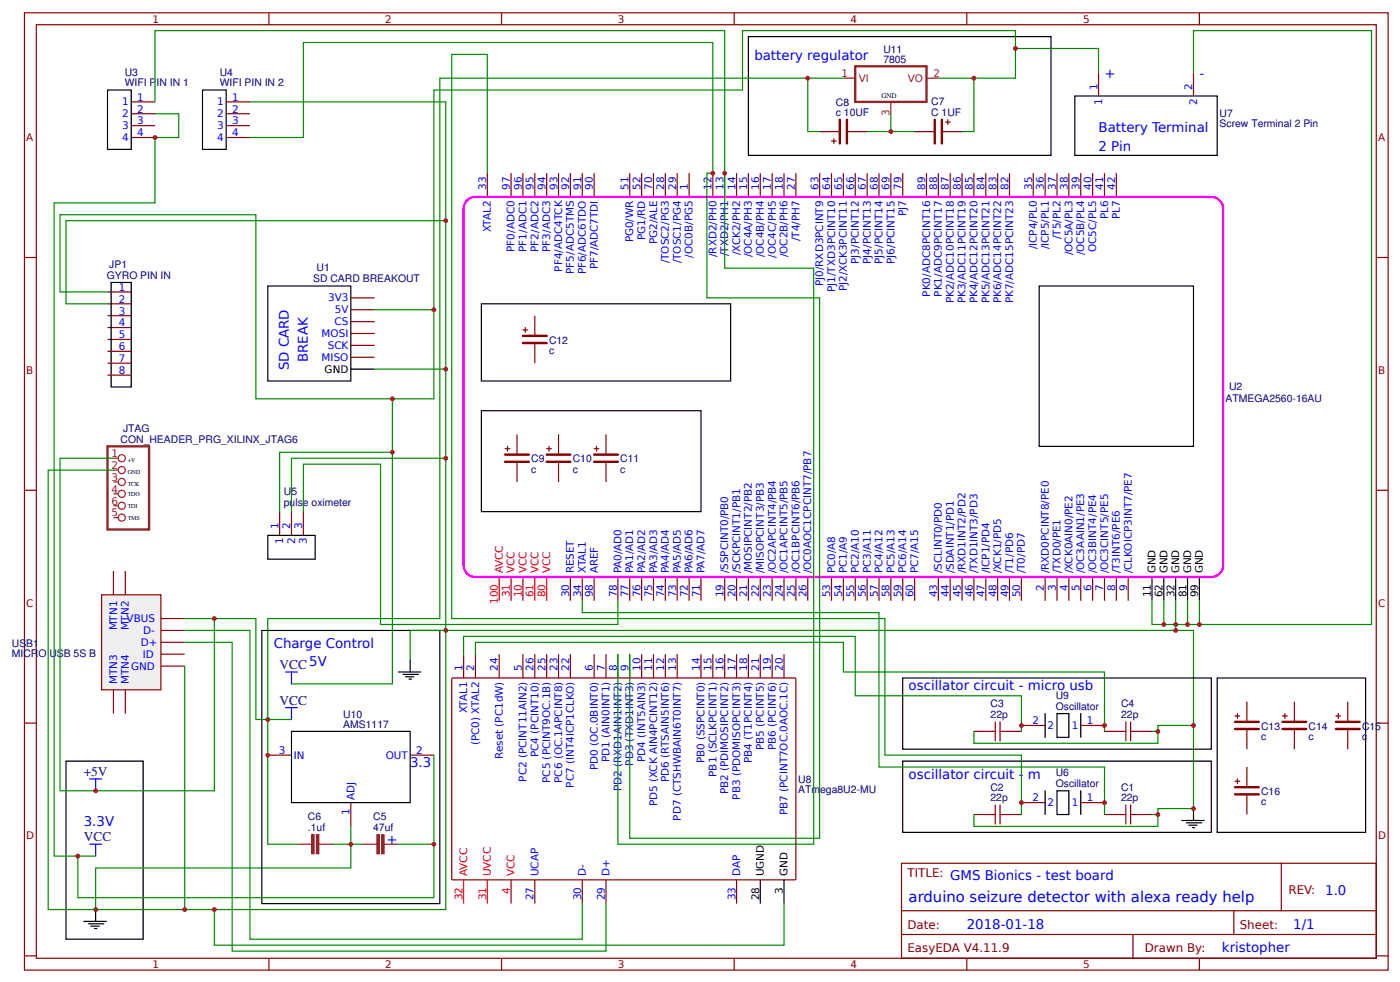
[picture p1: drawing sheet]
<svg xmlns="http://www.w3.org/2000/svg" width="315mm" height="221mm" viewBox="0 0 315 221" stroke-linecap="round" stroke-linejoin="round" font-family="sans-serif">
<g fill="none" stroke="#800" stroke-width=".27">
<path d="M5.5 2.9h306.4v214.9h-306.4zM8.2 5.5h301.1v209.7h-301.1zM60.4 2.9v2.6M112.7 2.9v2.6M165 2.9v2.6M217.3 2.9v2.6M269.5 2.9v2.6M29.5 22.9h5.3M29.5 25.6h5.3M29.5 28.2h5.3M29.5 30.9h5.3M50.8 22.9h5.4"/>
<path d="M50.8 25.6h5.4M50.8 28.2h5.4M50.8 30.9h5.4M109.5 38.9v5.3M114.8 38.9v5.3M117.5 38.9v5.3M120.2 38.9v5.3M122.8 38.9v5.3M125.5 38.9v5.3M128.2 38.9v5.3M130.8 38.9v5.3M133.5 38.9v5.3"/>
<path d="M141.5 38.9v5.3M144.2 38.9v5.3M146.8 38.9v5.3M149.5 38.9v5.3M152.2 38.9v5.3M154.8 38.9v5.3M160.2 38.9v5.3M162.8 38.9v5.3M165.5 38.9v5.3M168.2 38.9v5.3M170.8 38.9v5.3M173.5 38.9v5.3"/>
<path d="M176.2 38.9v5.3M178.8 38.9v5.3M184.2 38.9v5.3M186.8 38.9v5.3M189.5 38.9v5.3M192.2 38.9v5.3M194.9 38.9v5.3M197.5 38.9v5.3M200.2 38.9v5.3M202.9 38.9v5.3M208.2 38.9v5.3M210.9 38.9v5.3"/>
<path d="M213.5 38.9v5.3M216.2 38.9v5.3M218.9 38.9v5.3M221.5 38.9v5.3M224.2 38.9v5.3M226.9 38.9v5.3M232.2 38.9v5.3M234.9 38.9v5.3M237.5 38.9v5.3M240.2 38.9v5.3M242.9 38.9v5.3M245.5 38.9v5.3"/>
<path d="M248.2 38.9v5.3M250.9 38.9v5.3M5.5 57.8h2.7M309.3 57.8h2.6M24.2 65.6h5.3M24.2 68.2h5.3M24.2 70.9h5.3M24.2 73.6h5.3M24.2 76.2h5.3M24.2 78.9h5.3M78.8 66.9h5.4M78.8 69.6h5.4"/>
<path d="M78.8 72.2h5.4M78.8 74.9h5.4M78.8 77.6h5.4M24.2 81.6h5.3M24.2 84.2h5.3M78.8 80.2h5.4M5.5 110.1h2.7M62.8 114.9v5.3M65.5 114.9v5.3M68.2 114.9v5.3M309.3 110.1h2.6M128.2 129.6v5.3"/>
<path d="M130.8 129.6v5.3M133.5 129.6v5.3M138.8 129.6v5.3M141.5 129.6v5.3M144.2 129.6v5.3M146.8 129.6v5.3M149.5 129.6v5.3M152.2 129.6v5.3M154.8 129.6v5.3M157.5 129.6v5.3M162.8 129.6v5.3M165.5 129.6v5.3"/>
<path d="M168.2 129.6v5.3M170.8 129.6v5.3M173.5 129.6v5.3M176.2 129.6v5.3M178.8 129.6v5.3M181.5 129.6v5.3M186.8 129.6v5.3M189.5 129.6v5.3M192.2 129.6v5.3M194.9 129.6v5.3M197.5 129.6v5.3M200.2 129.6v5.3"/>
<path d="M202.9 129.6v5.3M205.5 129.6v5.3M210.9 129.6v5.3M213.5 129.6v5.3M216.2 129.6v5.3M218.9 129.6v5.3M221.5 129.6v5.3M224.2 129.6v5.3M226.9 129.6v5.3M229.5 129.6v5.3M234.9 129.6v5.3M237.5 129.6v5.3"/>
<path d="M240.2 129.6v5.3M242.9 129.6v5.3M245.5 129.6v5.3M248.2 129.6v5.3M250.9 129.6v5.3M253.5 129.6v5.3M5.5 162.4h2.7M309.3 162.4h2.6M202.6 193.8h106.7v21.4h-106.7zM287.9 193.8v10.7M5.5 214.6h2.7M60.4 215.2v2.6"/>
<path d="M112.7 215.2v2.6M165 215.2v2.6M202.6 204.5h106.7M202.6 209.8h106.7M217.3 215.2v2.6M254.6 209.8v5.4M269.5 215.2v2.6M277.3 204.5v5.3M309.3 214.6h2.6"/>
</g>
<g fill="none" stroke="#000" stroke-width=".27">
<path d="M24.2 20.2h5.3v13.4h-5.3zM45.5 20.2h5.3v13.4h-5.3zM25 63.4h4.5v23.5h-4.5zM60.2 64.2h18.6v21.4h-18.6zM78.8 82.9h5.4M60.2 120.2h10.6v5.4h-10.6zM258.9 129.6v5.3M261.5 129.6v5.3M264.2 129.6v5.3M266.9 129.6v5.3M269.5 129.6v5.3M14.8 170.9h17.4v40h-17.4z"/>
<path d="M18.8 206.9h5.1M19.9 207.4h3.5M20.4 208h1.9M21.2 208.5h.6M21.5 204.2v2.7"/>
</g>
<path d="M112.2 129.6v5.3M114.8 129.6v5.3M117.5 129.6v5.3M120.2 129.6v5.3M122.8 129.6v5.3" fill="none" stroke="#f00" stroke-width=".27"/>
<path d="M104.8 45.2a2.66 2.66 0 0 1 2-1h165.4a2.66 2.66 0 0 1 2.7 2.7v80a2.66 2.66 0 0 1-2.7 2.7h-165.4a2.66 2.66 0 0 1-2.6-2.7v-80v-.6z" fill="none" stroke="#f0f" stroke-width=".53"/>
<path d="M24.2 100.2h9.3v18.7h-9.3z" fill="none" stroke="#8d2323" stroke-width=".53"/>
<g fill="none" stroke="#8d2323" stroke-width=".27">
<path d="M25.5 102.9h1.1M25.5 108.2h1.1M25.5 105.6h1.1M25.5 113.6h1.1M25.5 110.9h1.1M25.5 116.2h1.1"/>
<circle cx="27.4" cy="108.2" r=".8"/>
<circle cx="27.4" cy="116.2" r=".8"/>
<circle cx="27.4" cy="102.9" r=".8"/>
<circle cx="27.4" cy="110.9" r=".8"/>
<circle cx="27.4" cy="113.6" r=".8"/>
<circle cx="27.4" cy="105.6" r=".8"/>
</g>
<path d="M20.2 174.9h2.6M21.5 174.9v2.7M20.2 189.6h2.6M21.5 189.6v2.6" fill="none" stroke="#00f" stroke-width=".27"/>
<path d="M34.8 25.6h5.4v5.3h-5.4v14.7h-22.6v146.6h9.3M56.2 22.9h44v181.3h-78.7v-9.3h57.3v-5.3" fill="none" stroke="#080" stroke-width=".27"/>
<circle cx="34.8" cy="30.9" r=".53" fill="#c00"/>
<path d="M202.9 170.9h69.3v16h-69.3zM234.9 177.6v5.3M237.5 177.6h2.7v5.3h-2.7zM242.9 177.6v5.3M265.5 184.2h5.1M266.6 184.8h3.5M267.1 185.3h1.9M267.9 185.8h.6M268.2 181.6v2.6" fill="none" stroke="#000" stroke-width=".27"/>
<path d="M221.5 182.9h2.2M223.7 180.8v4.2M224.7 182.9h2.2M224.7 180.8v4.2M250.9 182.9h2.1M253 180.8v4.2M254.1 180.8v4.2M254.1 182.9h2.1" fill="none" stroke="#a00000" stroke-width=".27"/>
<path d="M218.9 182.9h2.6M226.9 182.9h2.6M229.5 180.2h5.4M242.9 180.2h5.3M248.2 182.9h2.7M256.2 182.9h2.7" fill="none" stroke="#800" stroke-width=".27"/>
<path d="M100.2 141.6h168v40h-8v4h-41.3v-2.7M258.9 182.9h1.3" fill="none" stroke="#080" stroke-width=".27"/>
<circle cx="260.2" cy="182.9" r=".53" fill="#c00"/>
<path d="M109.5 38.9v-26.7h-8v126.7h97.4v30.7h30.6v13.3M130.8 134.9v2.7h66.7v34.6h50.7v10.7" fill="none" stroke="#080" stroke-width=".27"/>
<path d="M22.8 133.6h13.4v21.3h-13.4z" fill="#efefef" stroke="#800" stroke-width=".27"/>
<g fill="none" stroke="#800" stroke-width=".27">
<path d="M246.9 16.2v5.3M268.2 16.2v5.3M25.5 128.2v5.4M28.2 128.2v5.4M36.2 138.9h5.3M25.5 154.9v5.3M28.2 154.9v5.3M36.2 149.6h5.3M36.2 141.6h5.3M36.2 144.2h5.3M36.2 146.9h5.3M101.6 152.3h77.1l.1 .2v44.9l-.2 .2-77-.1-.1-.2v-44.8z"/>
<path d="M104.2 146.9v5.3M106.8 146.9v5.3M112.2 146.9v5.3M117.5 146.9v5.3M120.2 146.9v5.3M122.8 146.9v5.3M125.5 146.9v5.3M128.2 146.9v5.3M133.5 146.9v5.3M136.2 146.9v5.3M138.8 146.9v5.3M141.5 146.9v5.3"/>
<path d="M144.2 146.9v5.3M146.8 146.9v5.3M149.5 146.9v5.3M152.2 146.9v5.3M157.5 146.9v5.3M160.2 146.9v5.3M162.8 146.9v5.3M165.5 146.9v5.3M168.2 146.9v5.3M170.8 146.9v5.3M173.5 146.9v5.3M176.2 146.9v5.3"/>
<path d="M120.2 197.6v5.3M130.8 197.6v5.3M136.2 197.6v5.3M165.5 197.6v5.3"/>
</g>
<path d="M241.5 21.5h32v13.4h-32zM58.8 141.6h40v61.3h-40zM170.8 197.6v5.3M176.2 197.6v5.3" fill="none" stroke="#000" stroke-width=".27"/>
<path d="M104.2 197.6v5.3M109.5 197.6v5.3M114.8 197.6v5.3" fill="none" stroke="#f00" stroke-width=".27"/>
<path d="M34.8 22.9v-16h128v53.3h20v129.4h-44v-42.7M56.2 30.9h12v-21.4h92v29.4h-1.4v28h25.4v121.3h-42.7v-41.3M41.5 141.6h14.7v69.3h74.6v-8M41.5 144.2h10.7v69.4h84v-10.7M41.5 149.6v54.6" fill="none" stroke="#080" stroke-width=".27"/>
<circle cx="41.5" cy="204.2" r=".53" fill="#c00"/>
<path d="M176.2 202.9v9.3h-128v-8" fill="none" stroke="#080" stroke-width=".27"/>
<circle cx="48.2" cy="204.2" r=".53" fill="#c00"/>
<path d="M84.2 82.9h16" fill="none" stroke="#080" stroke-width=".27"/>
<circle cx="100.2" cy="82.9" r=".53" fill="#c00"/>
<path d="M258.9 134.9v5.3h2.6v-5.3M264.2 134.9v5.3h-2.7" fill="none" stroke="#080" stroke-width=".27"/>
<circle cx="261.5" cy="140.2" r=".53" fill="#c00"/>
<path d="M266.9 134.9v5.3h-2.7" fill="none" stroke="#080" stroke-width=".27"/>
<circle cx="264.2" cy="140.2" r=".53" fill="#c00"/>
<path d="M269.5 134.9v5.3h-2.6" fill="none" stroke="#080" stroke-width=".27"/>
<g fill="#c00">
<circle cx="266.9" cy="140.2" r=".53"/>
<circle cx="100.2" cy="141.6" r=".53"/>
<circle cx="268.2" cy="181.6" r=".53"/>
</g>
<path d="M264.2 140.2v1.4" fill="none" stroke="#080" stroke-width=".27"/>
<circle cx="264.2" cy="141.6" r=".53" fill="#c00"/>
<path d="M268.2 16.2v-9.3h40v133.3h-38.7" fill="none" stroke="#080" stroke-width=".27"/>
<circle cx="269.5" cy="140.2" r=".53" fill="#c00"/>
<path d="M89.5 150.9h5.1M90.6 151.4h3.4M91.1 152h1.9M91.9 152.5h.5M92.2 148.2v2.7" fill="none" stroke="#000" stroke-width=".27"/>
<path d="M100.2 49.6h-85.4v18.6h9.4M24.2 65.6h-10.7v-17.4h44v41.4h30.7v64h-22.7M100.2 141.6h-8v6.6" fill="none" stroke="#080" stroke-width=".27"/>
<path d="M64.2 150.9h2.6M65.5 150.9v2.7" fill="none" stroke="#00f" stroke-width=".27"/>
<circle cx="100.2" cy="49.6" r=".53" fill="#c00"/>
<path d="M88.2 101.6h-25.4v13.3" fill="none" stroke="#080" stroke-width=".27"/>
<circle cx="88.2" cy="101.6" r=".53" fill="#c00"/>
<path d="M100.2 102.9h-34.7v12" fill="none" stroke="#080" stroke-width=".27"/>
<circle cx="100.2" cy="102.9" r=".53" fill="#c00"/>
<path d="M84.2 69.6h13.3v20h-9.3M68.2 114.9v-10.7h17.3v36h53.3v-5.3" fill="none" stroke="#080" stroke-width=".27"/>
<circle cx="88.2" cy="89.6" r=".53" fill="#c00"/>
<path d="M202.9 152.2h69.3v16h-69.3zM234.9 160.2v5.4M237.5 160.2h2.7v5.4h-2.7zM242.9 160.2v5.4" fill="none" stroke="#000" stroke-width=".27"/>
<path d="M221.5 164.2h2.2M223.7 162.1v4.3M224.7 164.2h2.2M224.7 162.1v4.3M250.9 164.2h2.1M253 162.1v4.3M254.1 164.2h2.1M254.1 162.1v4.3" fill="none" stroke="#a00000" stroke-width=".27"/>
<path d="M218.9 164.2h2.6M226.9 164.2h2.6M229.5 162.9h5.4M242.9 162.9h5.3M248.2 164.2h2.7M256.2 164.2h2.7" fill="none" stroke="#800" stroke-width=".27"/>
<path d="M104.2 146.9v-4h88v13.3h37.3v8M106.8 146.9v-2.7h82.7v6.7h58.7v13.3M268.2 162.9h-8v4h-41.3v-2.7" fill="none" stroke="#080" stroke-width=".27"/>
<circle cx="268.2" cy="162.9" r=".53" fill="#c00"/>
<path d="M258.9 164.2h1.3" fill="none" stroke="#080" stroke-width=".27"/>
<g fill="#c00">
<circle cx="260.2" cy="164.2" r=".53"/>
<circle cx="229.5" cy="180.2" r=".53"/>
<circle cx="248.2" cy="180.2" r=".53"/>
<circle cx="229.5" cy="162.9" r=".53"/>
<circle cx="248.2" cy="162.9" r=".53"/>
</g>
<path d="M64.2 158.9h2.6M65.5 158.9v2.7" fill="none" stroke="#00f" stroke-width=".27"/>
<path d="M41.5 138.9h16v22.7h8" fill="none" stroke="#080" stroke-width=".27"/>
<path d="M168.2 8.2h68v26.7h-68zM108.2 68.2h56v17.4h-56zM233.5 64.2h34.7v36h-34.7zM108.2 92.2h49.3v22.7h-49.3zM273.5 152.2h33.4v34.7h-33.4zM65.5 164.2h26.7v16h-26.7z" fill="none" stroke="#000" stroke-width=".27"/>
<path d="M60.2 169.6h5.3M92.2 169.6h5.3M78.8 180.2v5.4" fill="none" stroke="#800" stroke-width=".27"/>
<g fill="#c00">
<circle cx="162.8" cy="38.9" r=".53"/>
<circle cx="160.2" cy="38.9" r=".53"/>
</g>
<path d="M66.8 189.6h3.2M71.6 189.6h3.2M81.5 189.6h3.2M86.3 189.6h3.2" fill="none" stroke="#8d2323" stroke-width=".27"/>
<g fill="#8d2323" stroke="#8d2323" stroke-width=".27">
<path d="M85.8 187.4h.5v4.3h-.5z"/>
<path d="M84.7 187.4h.5v4.3h-.5z"/>
<path d="M71.1 187.4h.5v4.3h-.5z"/>
<path d="M70 187.4h.6v4.3h-.6z"/>
</g>
<path d="M78.8 185.6v4h-4M78.8 189.6h2.7" fill="none" stroke="#080" stroke-width=".27"/>
<circle cx="78.8" cy="189.6" r=".53" fill="#c00"/>
<path d="M60.2 161.6v28h6.6M97.5 169.6v20h-8" fill="none" stroke="#080" stroke-width=".27"/>
<g fill="#c00">
<circle cx="60.2" cy="161.6" r=".53"/>
<circle cx="60.2" cy="169.6" r=".53"/>
</g>
<path d="M192.2 14.9h16v8h-16z" fill="none" stroke="#8d2323" stroke-width=".53"/>
<path d="M189.5 17.5h2.7M208.2 17.5h2.7M200.2 22.9v2.7" fill="none" stroke="#8d2323" stroke-width=".27"/>
<path d="M184.2 29.6h4.5M186.8 31.7h1.1M187.4 31.2v1M190.3 29.6h4.6M205.5 29.6h4.6M211.7 29.6h4.5M212.5 27.4h1M213 26.9v1.1" fill="none" stroke="#840000" stroke-width=".27"/>
<path d="M188.7 26.9v5.3M190.3 26.9v5.3M210.1 26.9v5.3M211.7 26.9v5.3" fill="none" stroke="#840000" stroke-width=".53"/>
<path d="M200.2 25.6v4h-5.3M200.2 29.6h5.3" fill="none" stroke="#080" stroke-width=".27"/>
<circle cx="200.2" cy="29.6" r=".53" fill="#c00"/>
<path d="M189.5 17.5h-8v12.1h2.7M210.9 17.5h8v12.1h-2.7M246.9 16.2v-5.3h-18.7v6.6h-9.3" fill="none" stroke="#080" stroke-width=".27"/>
<circle cx="218.9" cy="17.5" r=".53" fill="#c00"/>
<path d="M181.5 17.5h-82.7v121.4h-38.6v22.7" fill="none" stroke="#080" stroke-width=".27"/>
<circle cx="181.5" cy="17.5" r=".53" fill="#c00"/>
<path d="M97.5 189.6v12h-80v-9.4" fill="none" stroke="#080" stroke-width=".27"/>
<g fill="#c00">
<circle cx="17.5" cy="192.2" r=".53"/>
<circle cx="97.5" cy="189.6" r=".53"/>
</g>
<path d="M25.5 102.9h-12v74.7h34.7v-38.7" fill="none" stroke="#080" stroke-width=".27"/>
<g fill="#c00">
<circle cx="48.2" cy="138.9" r=".53"/>
<circle cx="21.5" cy="204.2" r=".53"/>
<circle cx="21.5" cy="177.6" r=".53"/>
</g>
<path d="M228.2 10.9v-4h-61.4v13.3h-69.3v49.4" fill="none" stroke="#080" stroke-width=".27"/>
<g fill="#c00">
<circle cx="97.5" cy="69.6" r=".53"/>
<circle cx="228.2" cy="10.9" r=".53"/>
</g>
<path d="M25.5 105.6h-14.7v98.6h10.7" fill="none" stroke="#080" stroke-width=".27"/>
<g fill="none" stroke="#840000" stroke-width=".27">
<path d="M117.5 74.1h1.1M118 73.6v1M120.2 70.9v4.5M120.2 77v4.6M116.2 97.6v4.5M125.5 97.6v4.5M136.2 97.6v4.5M113.5 100.8h1.1M114 100.2v1.1M116.2 103.7v4.5M122.8 100.8h1.1M123.4 100.2v1.1"/>
<path d="M125.5 103.7v4.5M133.5 100.8h1.1M134 100.2v1.1M136.2 103.7v4.5M280.2 157.6v4.5M290.9 157.6v4.5M302.9 157.6v4.5M277.5 160.8h1.1M277.5 175.4h1.1M278.1 160.2v1.1M278.1 174.9v1.1M280.2 163.7v4.5"/>
<path d="M280.2 172.2v4.6M280.2 178.4v4.5M288.2 160.8h1.1M288.7 160.2v1.1M290.9 163.7v4.5M300.2 160.8h1.1M300.7 160.2v1.1M302.9 163.7v4.5"/>
</g>
<g fill="none" stroke="#840000" stroke-width=".53">
<path d="M117.5 77h5.3M117.5 75.4h5.3M113.5 103.7h5.3M113.5 102.1h5.3M122.8 103.7h5.4M122.8 102.1h5.4M133.5 103.7h5.3M133.5 102.1h5.3M277.5 163.7h5.4M277.5 162.1h5.4M277.5 178.4h5.4M277.5 176.8h5.4"/>
<path d="M288.2 163.7h5.3M288.2 162.1h5.3M300.2 163.7h5.3M300.2 162.1h5.3"/>
</g>
<text font-size="3.3" fill="#00f" x="204.2" y="202.5">arduino seizure detector with alexa ready help</text>
<g font-size="3" fill="#00f">
<text x="169.5" y="13.5">battery regulator</text>
<text x="248.2" y="17.5">+</text>
<text x="269.5" y="17.5">-</text>
<text x="246.9" y="29.6">Battery Terminal</text>
<text x="246.9" y="33.8">2 Pin</text>
<text x="64.9" y="83.1" transform="rotate(-90 64.9 83.1)">SD CARD</text>
<text x="69.2" y="81.3" transform="rotate(-90 69.2 81.3)">BREAK</text>
<text x="61.5" y="145.6">Charge Control</text>
<text x="204.2" y="154.9">oscillator circuit - micro usb</text>
<text x="92.2" y="172.2">3.3</text>
<text x="204.2" y="174.9">oscillator circuit - m</text>
<text x="18.8" y="185.6">3.3V</text>
<text x="86.8" y="189.6">+</text>
<text x="297.8" y="201">1.0</text>
<text x="217.3" y="208.5">2018-01-18</text>
<text x="290.6" y="208.5">1/1</text>
<text x="274.6" y="213.8">kristopher</text>
</g>
<g font-size="3" fill="#000080">
<text x="62.8" y="150.2">VCC5V</text>
<text x="62.8" y="158.2">VCC</text>
<text x="18.8" y="174.2">+5V</text>
<text x="18.8" y="188.9">VCC</text>
</g>
<g font-size="2.7" fill="#800">
<text x="203.9" y="197">TITLE: GMS Bionics - test board</text>
<text x="289.5" y="200.8">REV:</text>
<text x="203.9" y="208.5">Date:</text>
<text x="278.6" y="208.5">Sheet:</text>
<text x="203.9" y="213.8">EasyEDA V4.11.9</text>
<text x="257.3" y="213.8">Drawn By:</text>
</g>
<g font-size="2.3" fill="#800">
<text x="34.3" y="5.1">1</text>
<text x="86.6" y="5.1">2</text>
<text x="138.8" y="5.1">3</text>
<text x="191.1" y="5.1">4</text>
<text x="243.4" y="5.1">5</text>
<text x="5.9" y="31.7">A</text>
<text x="309.7" y="31.7">A</text>
<text x="5.9" y="84">B</text>
<text x="309.7" y="84">B</text>
<text x="5.9" y="136.2">C</text>
<text x="309.7" y="136.2">C</text>
<text x="5.9" y="188.5">D</text>
<text x="309.7" y="188.5">D</text>
<text x="34.3" y="217.4">1</text>
<text x="86.6" y="217.4">2</text>
<text x="138.8" y="217.4">3</text>
<text x="191.1" y="217.4">4</text>
<text x="243.4" y="217.4">5</text>
</g>
<g font-size="2.3" fill="#000080">
<text x="198.5" y="11.8">U11</text>
<text x="28" y="17">U3</text>
<text x="49.4" y="17">U4</text>
<text x="198.5" y="14.1">7805</text>
<text x="28" y="19.4">WIFI PIN IN 1</text>
<text x="49.4" y="19.4">WIFI PIN IN 2</text>
<text x="187.8" y="23.8">C8</text>
<text x="209.3" y="23.6">C7</text>
<text x="187.8" y="26.1">c 10UF</text>
<text x="209.3" y="26.1">C 1UF</text>
<text x="274.1" y="28.5">Screw Terminal 2 Pin</text>
<text x="274.1" y="26.3">U7</text>
<text x="24" y="62.6">GYRO PIN IN</text>
<text x="24.6" y="60.2">JP1</text>
<text x="70.4" y="63.4">SD CARD BREAKOUT</text>
<text x="71.1" y="60.8">U1</text>
<text x="123.4" y="77.2">C12</text>
<text x="123.4" y="79.5">c</text>
<text x="276.2" y="87.7">U2</text>
<text x="275.4" y="90.3">ATMEGA2560-16AU</text>
<text x="27.1" y="99.4">CON_HEADER_PRG_XILINX_JTAG6</text>
<text x="27.7" y="97">JTAG</text>
<text x="119.4" y="106.1">c</text>
<text x="119.4" y="103.8">C9</text>
<text x="128.7" y="106.1">c</text>
<text x="128.7" y="103.8">C10</text>
<text x="139.4" y="106.1">c</text>
<text x="139.4" y="103.8">C11</text>
<text x="63.8" y="113.6">pulse oximeter</text>
<text x="63.8" y="111.1">U5</text>
<text x="2.7" y="147.5">MICRO USB 5S B</text>
<text x="2.7" y="145.2">USB1</text>
<text x="77.2" y="161.2">U10</text>
<text x="222.6" y="161.3">22p</text>
<text x="222.6" y="158.8">C3</text>
<text x="237.2" y="159.4">Oscillator</text>
<text x="237.2" y="157">U9</text>
<text x="251.9" y="161.3">22p</text>
<text x="251.9" y="158.8">C4</text>
<text x="77.1" y="163.4">AMS1117</text>
<text x="283.4" y="166.1">c</text>
<text x="283.4" y="163.9">C13</text>
<text x="294.1" y="166.1">c</text>
<text x="294.1" y="163.9">C14</text>
<text x="306.1" y="166.1">c</text>
<text x="306.1" y="163.9">C15</text>
<text x="179.4" y="178.1">ATmega8U2-MU</text>
<text x="179.4" y="175.9">U8</text>
<text x="222.6" y="180">22p</text>
<text x="222.6" y="177.6">C2</text>
<text x="237.2" y="176.8">Oscillator</text>
<text x="237.2" y="174.4">U6</text>
<text x="251.9" y="180">22p</text>
<text x="251.9" y="177.6">C1</text>
<text x="283.4" y="178.5">C16</text>
<text x="69.2" y="184.2">C6</text>
<text x="83.9" y="184.2">C5</text>
<text x="283.4" y="180.8">c</text>
<text x="69.2" y="186.6">.1uf</text>
<text x="83.9" y="186.6">47uf</text>
</g>
<g font-size="2.3" fill="#8d2323">
<text x="189.1" y="17.3">1</text>
<text x="209.8" y="17.3">2</text>
<text x="193" y="18.3">VI</text>
<text x="204" y="18.3">VO</text>
<text x="199.9" y="26" transform="rotate(-90 199.9 26)">3</text>
<text x="25.1" y="102.6">1</text>
<text x="25.1" y="108">3</text>
<text x="25.1" y="105.3">2</text>
<text x="25.1" y="113.3">6</text>
<text x="25.1" y="110.6">4</text>
<text x="25.1" y="116">5</text>
</g>
<g font-size="2.3" fill="#00f">
<text x="27.5" y="23.7">1</text>
<text x="30.8" y="22.6">1</text>
<text x="48.8" y="23.7">1</text>
<text x="52.2" y="22.6">1</text>
<text x="246.6" y="20.2" transform="rotate(-90 246.6 20.2)">1</text>
<text x="247.7" y="23.6" transform="rotate(-90 247.7 23.6)">1</text>
<text x="267.9" y="20.2" transform="rotate(-90 267.9 20.2)">2</text>
<text x="269" y="23.6" transform="rotate(-90 269 23.6)">2</text>
<text x="27.5" y="26.3">2</text>
<text x="27.5" y="29">3</text>
<text x="30.8" y="25.3">2</text>
<text x="30.8" y="28">3</text>
<text x="48.8" y="26.3">2</text>
<text x="48.8" y="29">3</text>
<text x="52.2" y="25.3">2</text>
<text x="52.2" y="28">3</text>
<text x="27.5" y="31.7">4</text>
<text x="30.8" y="30.6">4</text>
<text x="48.8" y="31.7">4</text>
<text x="52.2" y="30.6">4</text>
<text x="109.2" y="42.6" transform="rotate(-90 109.2 42.6)">33</text>
<text x="114.6" y="42.6" transform="rotate(-90 114.6 42.6)">97</text>
<text x="117.2" y="42.6" transform="rotate(-90 117.2 42.6)">96</text>
<text x="119.9" y="42.6" transform="rotate(-90 119.9 42.6)">95</text>
<text x="122.6" y="42.6" transform="rotate(-90 122.6 42.6)">94</text>
<text x="125.2" y="42.6" transform="rotate(-90 125.2 42.6)">93</text>
<text x="127.9" y="42.6" transform="rotate(-90 127.9 42.6)">92</text>
<text x="130.6" y="42.6" transform="rotate(-90 130.6 42.6)">91</text>
<text x="133.2" y="42.6" transform="rotate(-90 133.2 42.6)">90</text>
<text x="141.2" y="42.6" transform="rotate(-90 141.2 42.6)">51</text>
<text x="143.9" y="42.6" transform="rotate(-90 143.9 42.6)">52</text>
<text x="146.6" y="42.6" transform="rotate(-90 146.6 42.6)">70</text>
<text x="149.2" y="42.6" transform="rotate(-90 149.2 42.6)">28</text>
<text x="151.9" y="42.6" transform="rotate(-90 151.9 42.6)">29</text>
<text x="154.6" y="42.6" transform="rotate(-90 154.6 42.6)">1</text>
<text x="159.9" y="42.6" transform="rotate(-90 159.9 42.6)">12</text>
<text x="162.6" y="42.6" transform="rotate(-90 162.6 42.6)">13</text>
<text x="165.2" y="42.6" transform="rotate(-90 165.2 42.6)">14</text>
<text x="167.9" y="42.6" transform="rotate(-90 167.9 42.6)">15</text>
<text x="170.6" y="42.6" transform="rotate(-90 170.6 42.6)">16</text>
<text x="173.2" y="42.6" transform="rotate(-90 173.2 42.6)">17</text>
<text x="175.9" y="42.6" transform="rotate(-90 175.9 42.6)">18</text>
<text x="178.6" y="42.6" transform="rotate(-90 178.6 42.6)">27</text>
<text x="183.9" y="42.6" transform="rotate(-90 183.9 42.6)">63</text>
<text x="186.6" y="42.6" transform="rotate(-90 186.6 42.6)">64</text>
<text x="189.3" y="42.6" transform="rotate(-90 189.3 42.6)">65</text>
<text x="191.9" y="42.6" transform="rotate(-90 191.9 42.6)">66</text>
<text x="194.6" y="42.6" transform="rotate(-90 194.6 42.6)">67</text>
<text x="197.3" y="42.6" transform="rotate(-90 197.3 42.6)">68</text>
<text x="199.9" y="42.6" transform="rotate(-90 199.9 42.6)">69</text>
<text x="202.6" y="42.6" transform="rotate(-90 202.6 42.6)">79</text>
<text x="207.9" y="42.6" transform="rotate(-90 207.9 42.6)">89</text>
<text x="210.6" y="42.6" transform="rotate(-90 210.6 42.6)">88</text>
<text x="213.3" y="42.6" transform="rotate(-90 213.3 42.6)">87</text>
<text x="215.9" y="42.6" transform="rotate(-90 215.9 42.6)">86</text>
<text x="218.6" y="42.6" transform="rotate(-90 218.6 42.6)">85</text>
<text x="221.3" y="42.6" transform="rotate(-90 221.3 42.6)">84</text>
<text x="223.9" y="42.6" transform="rotate(-90 223.9 42.6)">83</text>
<text x="226.6" y="42.6" transform="rotate(-90 226.6 42.6)">82</text>
<text x="231.9" y="42.6" transform="rotate(-90 231.9 42.6)">35</text>
<text x="234.6" y="42.6" transform="rotate(-90 234.6 42.6)">36</text>
<text x="237.3" y="42.6" transform="rotate(-90 237.3 42.6)">37</text>
<text x="239.9" y="42.6" transform="rotate(-90 239.9 42.6)">38</text>
<text x="242.6" y="42.6" transform="rotate(-90 242.6 42.6)">39</text>
<text x="245.3" y="42.6" transform="rotate(-90 245.3 42.6)">40</text>
<text x="247.9" y="42.6" transform="rotate(-90 247.9 42.6)">41</text>
<text x="250.6" y="42.6" transform="rotate(-90 250.6 42.6)">42</text>
<text x="110.3" y="52.2" transform="rotate(-90 110.3 52.2)">XTAL2</text>
<text x="145" y="53.9" transform="rotate(-90 145 53.9)">PG1/RD</text>
<text x="203.7" y="48.6" transform="rotate(-90 203.7 48.6)">PJ7</text>
<text x="238.3" y="53.7" transform="rotate(-90 238.3 53.7)">/T5/PL2</text>
<text x="249" y="49.2" transform="rotate(-90 249 49.2)">PL6</text>
<text x="251.7" y="49.2" transform="rotate(-90 251.7 49.2)">PL7</text>
<text x="115.6" y="56.6" transform="rotate(-90 115.6 56.6)">PF0/ADC0</text>
<text x="118.3" y="56.6" transform="rotate(-90 118.3 56.6)">PF1/ADC1</text>
<text x="121" y="56.6" transform="rotate(-90 121 56.6)">PF2/ADC2</text>
<text x="123.6" y="56.6" transform="rotate(-90 123.6 56.6)">PF3/ADC3</text>
<text x="142.3" y="54.4" transform="rotate(-90 142.3 54.4)">PG0/WR</text>
<text x="147.6" y="54.9" transform="rotate(-90 147.6 54.9)">PG2/ALE</text>
<text x="150.3" y="59.2" transform="rotate(-90 150.3 59.2)">/TOSC2/PG3</text>
<text x="153" y="59.2" transform="rotate(-90 153 59.2)">/TOSC1/PG4</text>
<text x="155.6" y="57.9" transform="rotate(-90 155.6 57.9)">/OC0B/PG5</text>
<text x="161" y="57.7" transform="rotate(-90 161 57.7)">/RXD2/PH0</text>
<text x="163.6" y="57.6" transform="rotate(-90 163.6 57.6)">/TXD2/PH1</text>
<text x="166.3" y="57.3" transform="rotate(-90 166.3 57.3)">/XCK2/PH2</text>
<text x="169" y="57.8" transform="rotate(-90 169 57.8)">/OC4A/PH3</text>
<text x="171.6" y="57.8" transform="rotate(-90 171.6 57.8)">/OC4B/PH4</text>
<text x="174.3" y="57.8" transform="rotate(-90 174.3 57.8)">/OC4C/PH5</text>
<text x="177" y="57.8" transform="rotate(-90 177 57.8)">/OC2B/PH6</text>
<text x="179.6" y="54.2" transform="rotate(-90 179.6 54.2)">/T4/PH7</text>
<text x="193" y="59.3" transform="rotate(-90 193 59.3)">PJ3/PCINT12</text>
<text x="195.7" y="59.3" transform="rotate(-90 195.7 59.3)">PJ4/PCINT13</text>
<text x="198.3" y="59.3" transform="rotate(-90 198.3 59.3)">PJ5/PCINT14</text>
<text x="201" y="59.3" transform="rotate(-90 201 59.3)">PJ6/PCINT15</text>
<text x="233" y="56" transform="rotate(-90 233 56)">/ICP4/PL0</text>
<text x="235.7" y="56" transform="rotate(-90 235.7 56)">/ICP5/PL1</text>
<text x="241" y="57.3" transform="rotate(-90 241 57.3)">/OC5A/PL3</text>
<text x="243.7" y="57.3" transform="rotate(-90 243.7 57.3)">/OC5B/PL4</text>
<text x="246.3" y="56.6" transform="rotate(-90 246.3 56.6)">OC5C/PL5</text>
<text x="26.7" y="65.3">1</text>
<text x="126.3" y="61" transform="rotate(-90 126.3 61)">PF4/ADC4TCK</text>
<text x="129" y="61.5" transform="rotate(-90 129 61.5)">PF5/ADC5TMS</text>
<text x="131.6" y="61.6" transform="rotate(-90 131.6 61.6)">PF6/ADC6TDO</text>
<text x="134.3" y="60.5" transform="rotate(-90 134.3 60.5)">PF7/ADC7TDI</text>
<text x="185" y="64.3" transform="rotate(-90 185 64.3)">PJ0/RXD3PCINT9</text>
<text x="187.7" y="65.6" transform="rotate(-90 187.7 65.6)">PJ1/TXD3PCINT10</text>
<text x="190.3" y="65.3" transform="rotate(-90 190.3 65.3)">PJ2/XCK3PCINT11</text>
<text x="26.7" y="68">2</text>
<text x="26.7" y="70.6">3</text>
<text x="73.7" y="67.7">3V3</text>
<text x="75.2" y="70.4">5V</text>
<text x="209" y="66.6" transform="rotate(-90 209 66.6)">PK0/ADC8PCINT16</text>
<text x="211.7" y="66.6" transform="rotate(-90 211.7 66.6)">PK1/ADC9PCINT17</text>
<text x="214.3" y="68.1" transform="rotate(-90 214.3 68.1)">PK2/ADC10PCINT18</text>
<text x="217" y="68.1" transform="rotate(-90 217 68.1)">PK3/ADC11PCINT19</text>
<text x="219.7" y="68.1" transform="rotate(-90 219.7 68.1)">PK4/ADC12PCINT20</text>
<text x="222.3" y="68.1" transform="rotate(-90 222.3 68.1)">PK5/ADC13PCINT21</text>
<text x="225" y="68.1" transform="rotate(-90 225 68.1)">PK6/ADC14PCINT22</text>
<text x="227.7" y="68.1" transform="rotate(-90 227.7 68.1)">PK7/ADC15PCINT23</text>
<text x="26.7" y="73.3">4</text>
<text x="26.7" y="76">5</text>
<text x="72.3" y="75.7">MOSI</text>
<text x="75.2" y="73">CS</text>
<text x="26.7" y="78.6">6</text>
<text x="26.7" y="81.3">7</text>
<text x="26.7" y="84">8</text>
<text x="72.3" y="81">MISO</text>
<text x="73.7" y="78.4">SCK</text>
<text x="62.6" y="118.9" transform="rotate(-90 62.6 118.9)">1</text>
<text x="65.2" y="118.9" transform="rotate(-90 65.2 118.9)">2</text>
<text x="67.9" y="118.9" transform="rotate(-90 67.9 118.9)">3</text>
<text x="63.6" y="122.2" transform="rotate(-90 63.6 122.2)">1</text>
<text x="66.3" y="122.2" transform="rotate(-90 66.3 122.2)">2</text>
<text x="69" y="122.2" transform="rotate(-90 69 122.2)">3</text>
<text x="129" y="128.8" transform="rotate(-90 129 128.8)">RESET</text>
<text x="131.6" y="128.8" transform="rotate(-90 131.6 128.8)">XTAL1</text>
<text x="134.3" y="128.8" transform="rotate(-90 134.3 128.8)">AREF</text>
<text x="139.6" y="128.8" transform="rotate(-90 139.6 128.8)">PA0/AD0</text>
<text x="142.3" y="128.8" transform="rotate(-90 142.3 128.8)">PA1/AD1</text>
<text x="145" y="128.8" transform="rotate(-90 145 128.8)">PA2/AD2</text>
<text x="147.6" y="128.8" transform="rotate(-90 147.6 128.8)">PA3/AD3</text>
<text x="150.3" y="128.8" transform="rotate(-90 150.3 128.8)">PA4/AD4</text>
<text x="153" y="128.8" transform="rotate(-90 153 128.8)">PA5/AD5</text>
<text x="155.6" y="128.8" transform="rotate(-90 155.6 128.8)">PA6/AD6</text>
<text x="158.3" y="128.8" transform="rotate(-90 158.3 128.8)">PA7/AD7</text>
<text x="163.6" y="128.8" transform="rotate(-90 163.6 128.8)">/SSPCINT0/PB0</text>
<text x="166.3" y="128.8" transform="rotate(-90 166.3 128.8)">/SCKPCINT1/PB1</text>
<text x="169" y="128.8" transform="rotate(-90 169 128.8)">/MOSIPCINT2/PB2</text>
<text x="171.6" y="128.8" transform="rotate(-90 171.6 128.8)">/MISOPCINT3/PB3</text>
<text x="174.3" y="128.8" transform="rotate(-90 174.3 128.8)">/OC2APCINT4/PB4</text>
<text x="177" y="128.8" transform="rotate(-90 177 128.8)">/OC1APCINT5/PB5</text>
<text x="179.6" y="128.8" transform="rotate(-90 179.6 128.8)">/OC1BPCINT6/PB6</text>
<text x="182.3" y="128.8" transform="rotate(-90 182.3 128.8)">/OC0AOC1CPCINT7/PB7</text>
<text x="187.7" y="128.8" transform="rotate(-90 187.7 128.8)">PC0/A8</text>
<text x="190.3" y="128.8" transform="rotate(-90 190.3 128.8)">PC1/A9</text>
<text x="193" y="128.8" transform="rotate(-90 193 128.8)">PC2/A10</text>
<text x="195.7" y="128.8" transform="rotate(-90 195.7 128.8)">PC3/A11</text>
<text x="198.3" y="128.8" transform="rotate(-90 198.3 128.8)">PC4/A12</text>
<text x="201" y="128.8" transform="rotate(-90 201 128.8)">PC5/A13</text>
<text x="203.7" y="128.8" transform="rotate(-90 203.7 128.8)">PC6/A14</text>
<text x="206.3" y="128.8" transform="rotate(-90 206.3 128.8)">PC7/A15</text>
<text x="211.7" y="128.8" transform="rotate(-90 211.7 128.8)">/SCLINT0/PD0</text>
<text x="214.3" y="128.8" transform="rotate(-90 214.3 128.8)">/SDAINT1/PD1</text>
<text x="217" y="128.8" transform="rotate(-90 217 128.8)">/RXD1INT2/PD2</text>
<text x="219.7" y="128.8" transform="rotate(-90 219.7 128.8)">/TXD1INT3/PD3</text>
<text x="222.3" y="128.8" transform="rotate(-90 222.3 128.8)">/ICP1/PD4</text>
<text x="225" y="128.8" transform="rotate(-90 225 128.8)">/XCK1/PD5</text>
<text x="227.7" y="128.8" transform="rotate(-90 227.7 128.8)">/T1/PD6</text>
<text x="230.3" y="128.8" transform="rotate(-90 230.3 128.8)">/T0/PD7</text>
<text x="235.7" y="128.8" transform="rotate(-90 235.7 128.8)">/RXD0PCINT8/PE0</text>
<text x="238.3" y="128.8" transform="rotate(-90 238.3 128.8)">/TXD0/PE1</text>
<text x="241" y="128.8" transform="rotate(-90 241 128.8)">/XCK0AIN0/PE2</text>
<text x="243.7" y="128.8" transform="rotate(-90 243.7 128.8)">/OC3AAIN1/PE3</text>
<text x="246.3" y="128.8" transform="rotate(-90 246.3 128.8)">/OC3BINT4/PE4</text>
<text x="249" y="128.8" transform="rotate(-90 249 128.8)">/OC3CINT5/PE5</text>
<text x="251.7" y="128.8" transform="rotate(-90 251.7 128.8)">/T3INT6/PE6</text>
<text x="254.3" y="128.8" transform="rotate(-90 254.3 128.8)">/CLKOICP3INT7/PE7</text>
<text x="127.9" y="134.1" transform="rotate(-90 127.9 134.1)">30</text>
<text x="130.6" y="134.1" transform="rotate(-90 130.6 134.1)">34</text>
<text x="133.2" y="134.1" transform="rotate(-90 133.2 134.1)">98</text>
<text x="138.6" y="134.1" transform="rotate(-90 138.6 134.1)">78</text>
<text x="141.2" y="134.1" transform="rotate(-90 141.2 134.1)">77</text>
<text x="143.9" y="134.1" transform="rotate(-90 143.9 134.1)">76</text>
<text x="146.6" y="134.1" transform="rotate(-90 146.6 134.1)">75</text>
<text x="149.2" y="134.1" transform="rotate(-90 149.2 134.1)">74</text>
<text x="151.9" y="134.1" transform="rotate(-90 151.9 134.1)">73</text>
<text x="154.6" y="134.1" transform="rotate(-90 154.6 134.1)">72</text>
<text x="157.2" y="134.1" transform="rotate(-90 157.2 134.1)">71</text>
<text x="162.6" y="134.1" transform="rotate(-90 162.6 134.1)">19</text>
<text x="165.2" y="134.1" transform="rotate(-90 165.2 134.1)">20</text>
<text x="167.9" y="134.1" transform="rotate(-90 167.9 134.1)">21</text>
<text x="170.6" y="134.1" transform="rotate(-90 170.6 134.1)">22</text>
<text x="173.2" y="134.1" transform="rotate(-90 173.2 134.1)">23</text>
<text x="175.9" y="134.1" transform="rotate(-90 175.9 134.1)">24</text>
<text x="178.6" y="134.1" transform="rotate(-90 178.6 134.1)">25</text>
<text x="181.2" y="134.1" transform="rotate(-90 181.2 134.1)">26</text>
<text x="186.6" y="134.1" transform="rotate(-90 186.6 134.1)">53</text>
<text x="189.3" y="134.1" transform="rotate(-90 189.3 134.1)">54</text>
<text x="191.9" y="134.1" transform="rotate(-90 191.9 134.1)">55</text>
<text x="194.6" y="134.1" transform="rotate(-90 194.6 134.1)">56</text>
<text x="197.3" y="134.1" transform="rotate(-90 197.3 134.1)">57</text>
<text x="199.9" y="134.1" transform="rotate(-90 199.9 134.1)">58</text>
<text x="202.6" y="134.1" transform="rotate(-90 202.6 134.1)">59</text>
<text x="205.3" y="134.1" transform="rotate(-90 205.3 134.1)">60</text>
<text x="210.6" y="134.1" transform="rotate(-90 210.6 134.1)">43</text>
<text x="213.3" y="134.1" transform="rotate(-90 213.3 134.1)">44</text>
<text x="215.9" y="134.1" transform="rotate(-90 215.9 134.1)">45</text>
<text x="218.6" y="134.1" transform="rotate(-90 218.6 134.1)">46</text>
<text x="221.3" y="134.1" transform="rotate(-90 221.3 134.1)">47</text>
<text x="223.9" y="134.1" transform="rotate(-90 223.9 134.1)">48</text>
<text x="226.6" y="134.1" transform="rotate(-90 226.6 134.1)">49</text>
<text x="229.3" y="134.1" transform="rotate(-90 229.3 134.1)">50</text>
<text x="234.6" y="132.6" transform="rotate(-90 234.6 132.6)">2</text>
<text x="237.3" y="132.6" transform="rotate(-90 237.3 132.6)">3</text>
<text x="239.9" y="132.6" transform="rotate(-90 239.9 132.6)">4</text>
<text x="242.6" y="132.6" transform="rotate(-90 242.6 132.6)">5</text>
<text x="245.3" y="132.6" transform="rotate(-90 245.3 132.6)">6</text>
<text x="247.9" y="132.6" transform="rotate(-90 247.9 132.6)">7</text>
<text x="250.6" y="132.6" transform="rotate(-90 250.6 132.6)">8</text>
<text x="253.3" y="132.6" transform="rotate(-90 253.3 132.6)">9</text>
<text x="26.3" y="141.6" transform="rotate(-90 26.3 141.6)">MTN1</text>
<text x="28.4" y="139.7">VBUS</text>
<text x="29" y="141.6" transform="rotate(-90 29 141.6)">MTN2</text>
<text x="32.2" y="142.4">D-</text>
<text x="31.6" y="145">D+</text>
<text x="32.1" y="147.7">ID</text>
<text x="26.3" y="153.6" transform="rotate(-90 26.3 153.6)">MTN3</text>
<text x="29" y="153.6" transform="rotate(-90 29 153.6)">MTN4</text>
<text x="29.5" y="150.4">GND</text>
<text x="103.9" y="150.6" transform="rotate(-90 103.9 150.6)">1</text>
<text x="106.6" y="150.6" transform="rotate(-90 106.6 150.6)">2</text>
<text x="111.9" y="150.6" transform="rotate(-90 111.9 150.6)">24</text>
<text x="117.2" y="150.6" transform="rotate(-90 117.2 150.6)">5</text>
<text x="119.9" y="150.6" transform="rotate(-90 119.9 150.6)">26</text>
<text x="122.6" y="150.6" transform="rotate(-90 122.6 150.6)">25</text>
<text x="125.2" y="150.6" transform="rotate(-90 125.2 150.6)">23</text>
<text x="127.9" y="150.6" transform="rotate(-90 127.9 150.6)">22</text>
<text x="133.2" y="150.6" transform="rotate(-90 133.2 150.6)">6</text>
<text x="135.9" y="150.6" transform="rotate(-90 135.9 150.6)">7</text>
<text x="138.6" y="150.6" transform="rotate(-90 138.6 150.6)">8</text>
<text x="141.2" y="150.6" transform="rotate(-90 141.2 150.6)">9</text>
<text x="143.9" y="150.6" transform="rotate(-90 143.9 150.6)">10</text>
<text x="146.6" y="150.6" transform="rotate(-90 146.6 150.6)">11</text>
<text x="149.2" y="150.6" transform="rotate(-90 149.2 150.6)">12</text>
<text x="151.9" y="150.6" transform="rotate(-90 151.9 150.6)">13</text>
<text x="157.2" y="150.6" transform="rotate(-90 157.2 150.6)">14</text>
<text x="159.9" y="150.6" transform="rotate(-90 159.9 150.6)">15</text>
<text x="162.6" y="150.6" transform="rotate(-90 162.6 150.6)">16</text>
<text x="165.2" y="150.6" transform="rotate(-90 165.2 150.6)">17</text>
<text x="167.9" y="150.6" transform="rotate(-90 167.9 150.6)">18</text>
<text x="170.6" y="150.6" transform="rotate(-90 170.6 150.6)">21</text>
<text x="173.2" y="150.6" transform="rotate(-90 173.2 150.6)">19</text>
<text x="175.9" y="150.6" transform="rotate(-90 175.9 150.6)">20</text>
<text x="105" y="160.2" transform="rotate(-90 105 160.2)">XTAL1</text>
<text x="107.6" y="167.3" transform="rotate(-90 107.6 167.3)">(PC0) XTAL2</text>
<text x="232" y="162.6">2</text>
<text x="235.4" y="163.7">2</text>
<text x="240.8" y="163.7">1</text>
<text x="244.2" y="162.6">1</text>
<text x="62.7" y="169.3">3</text>
<text x="66" y="170.4">IN</text>
<text x="86.7" y="170.4">OUT</text>
<text x="93.5" y="169.3">2</text>
<text x="113" y="170.4" transform="rotate(-90 113 170.4)">Reset (PC1dW)</text>
<text x="121" y="170" transform="rotate(-90 121 170)">PC4 (PCINT10)</text>
<text x="134.3" y="172.9" transform="rotate(-90 134.3 172.9)">PD0 (OC.0BINT0)</text>
<text x="137" y="171.1" transform="rotate(-90 137 171.1)">PD1 (AIN0INT1)</text>
<text x="142.3" y="171.9" transform="rotate(-90 142.3 171.9)">PD3 (TXD1INT3)</text>
<text x="145" y="171.1" transform="rotate(-90 145 171.1)">PD4 (INT5AIN3)</text>
<text x="158.3" y="171.4" transform="rotate(-90 158.3 171.4)">PB0 (SSPCINT0)</text>
<text x="169" y="171.4" transform="rotate(-90 169 171.4)">PB4 (T1PCINT4)</text>
<text x="171.6" y="168.5" transform="rotate(-90 171.6 168.5)">PB5 (PCINT5)</text>
<text x="174.3" y="168.5" transform="rotate(-90 174.3 168.5)">PB6 (PCINT6)</text>
<text x="79.6" y="179.7" transform="rotate(-90 79.6 179.7)">ADJ</text>
<text x="118.3" y="175.5" transform="rotate(-90 118.3 175.5)">PC2 (PCINT11AIN2)</text>
<text x="123.6" y="175.8" transform="rotate(-90 123.6 175.8)">PC5 (PCINT9OC.1B)</text>
<text x="126.3" y="175.8" transform="rotate(-90 126.3 175.8)">PC6 (OC.1APCINT8)</text>
<text x="129" y="176.9" transform="rotate(-90 129 176.9)">PC7 (INT4ICP1CLKO)</text>
<text x="139.6" y="177.7" transform="rotate(-90 139.6 177.7)">PD2 (RXD1AIN1INT2)</text>
<text x="150.3" y="175.6" transform="rotate(-90 150.3 175.6)">PD6 (RTSAIN5INT6)</text>
<text x="161" y="174.4" transform="rotate(-90 161 174.4)">PB1 (SCLKPCINT1)</text>
<text x="163.6" y="178.4" transform="rotate(-90 163.6 178.4)">PB2 (PDIMOSIPCINT2)</text>
<text x="166.3" y="179.5" transform="rotate(-90 166.3 179.5)">PB3 (PDOMISOPCINT3)</text>
<text x="232" y="180">2</text>
<text x="244.2" y="180">1</text>
<text x="78.6" y="183.1" transform="rotate(-90 78.6 183.1)">1</text>
<text x="147.6" y="181" transform="rotate(-90 147.6 181)">PD5 (XCK AIN4PCINT12)</text>
<text x="153" y="184.3" transform="rotate(-90 153 184.3)">PD7 (CTSHWBAIN6T0INT7)</text>
<text x="177" y="183.1" transform="rotate(-90 177 183.1)">PB7 (PCINT7OC.0AOC.1C)</text>
<text x="235.4" y="181">2</text>
<text x="240.8" y="181">1</text>
<text x="121" y="196.8" transform="rotate(-90 121 196.8)">UCAP</text>
<text x="131.6" y="196.8" transform="rotate(-90 131.6 196.8)">D-</text>
<text x="137" y="196.8" transform="rotate(-90 137 196.8)">D+</text>
<text x="166.3" y="196.8" transform="rotate(-90 166.3 196.8)">DAP</text>
<text x="119.9" y="202.1" transform="rotate(-90 119.9 202.1)">27</text>
<text x="130.6" y="202.1" transform="rotate(-90 130.6 202.1)">30</text>
<text x="135.9" y="202.1" transform="rotate(-90 135.9 202.1)">29</text>
<text x="165.2" y="202.1" transform="rotate(-90 165.2 202.1)">33</text>
</g>
<g font-size="2.3">
<text x="73" y="83.7">GND</text>
<text x="259.7" y="128.8" transform="rotate(-90 259.7 128.8)">GND</text>
<text x="262.3" y="128.8" transform="rotate(-90 262.3 128.8)">GND</text>
<text x="265" y="128.8" transform="rotate(-90 265 128.8)">GND</text>
<text x="267.7" y="128.8" transform="rotate(-90 267.7 128.8)">GND</text>
<text x="270.3" y="128.8" transform="rotate(-90 270.3 128.8)">GND</text>
<text x="258.6" y="134.1" transform="rotate(-90 258.6 134.1)">11</text>
<text x="261.3" y="134.1" transform="rotate(-90 261.3 134.1)">62</text>
<text x="263.9" y="134.1" transform="rotate(-90 263.9 134.1)">32</text>
<text x="266.6" y="134.1" transform="rotate(-90 266.6 134.1)">81</text>
<text x="269.3" y="134.1" transform="rotate(-90 269.3 134.1)">99</text>
<text x="171.6" y="196.8" transform="rotate(-90 171.6 196.8)">UGND</text>
<text x="177" y="196.8" transform="rotate(-90 177 196.8)">GND</text>
<text x="170.6" y="202.1" transform="rotate(-90 170.6 202.1)">28</text>
<text x="175.9" y="200.7" transform="rotate(-90 175.9 200.7)">3</text>
</g>
<g font-size="2.3" fill="#f00">
<text x="113" y="128.8" transform="rotate(-90 113 128.8)">AVCC</text>
<text x="115.6" y="128.8" transform="rotate(-90 115.6 128.8)">VCC</text>
<text x="118.3" y="128.8" transform="rotate(-90 118.3 128.8)">VCC</text>
<text x="121" y="128.8" transform="rotate(-90 121 128.8)">VCC</text>
<text x="123.6" y="128.8" transform="rotate(-90 123.6 128.8)">VCC</text>
<text x="111.9" y="135.6" transform="rotate(-90 111.9 135.6)">100</text>
<text x="114.6" y="134.1" transform="rotate(-90 114.6 134.1)">31</text>
<text x="117.2" y="134.1" transform="rotate(-90 117.2 134.1)">10</text>
<text x="119.9" y="134.1" transform="rotate(-90 119.9 134.1)">61</text>
<text x="122.6" y="134.1" transform="rotate(-90 122.6 134.1)">80</text>
<text x="105" y="196.8" transform="rotate(-90 105 196.8)">AVCC</text>
<text x="110.3" y="196.8" transform="rotate(-90 110.3 196.8)">UVCC</text>
<text x="115.6" y="196.8" transform="rotate(-90 115.6 196.8)">VCC</text>
<text x="103.9" y="202.1" transform="rotate(-90 103.9 202.1)">32</text>
<text x="109.2" y="202.1" transform="rotate(-90 109.2 202.1)">31</text>
<text x="114.6" y="200.7" transform="rotate(-90 114.6 200.7)">4</text>
</g>
<text font-size="1.6" x="198.1" y="22.1">GND</text>
<g font-size="1.3">
<text x="28.7" y="103.7">+V</text>
<text x="28.7" y="106.4">GND</text>
<text x="28.7" y="109">TCK</text>
<text x="28.7" y="111.4">TDO</text>
<text x="28.7" y="114.1">TDI</text>
<text x="28.7" y="116.8">TMS</text>
</g>
</svg>
